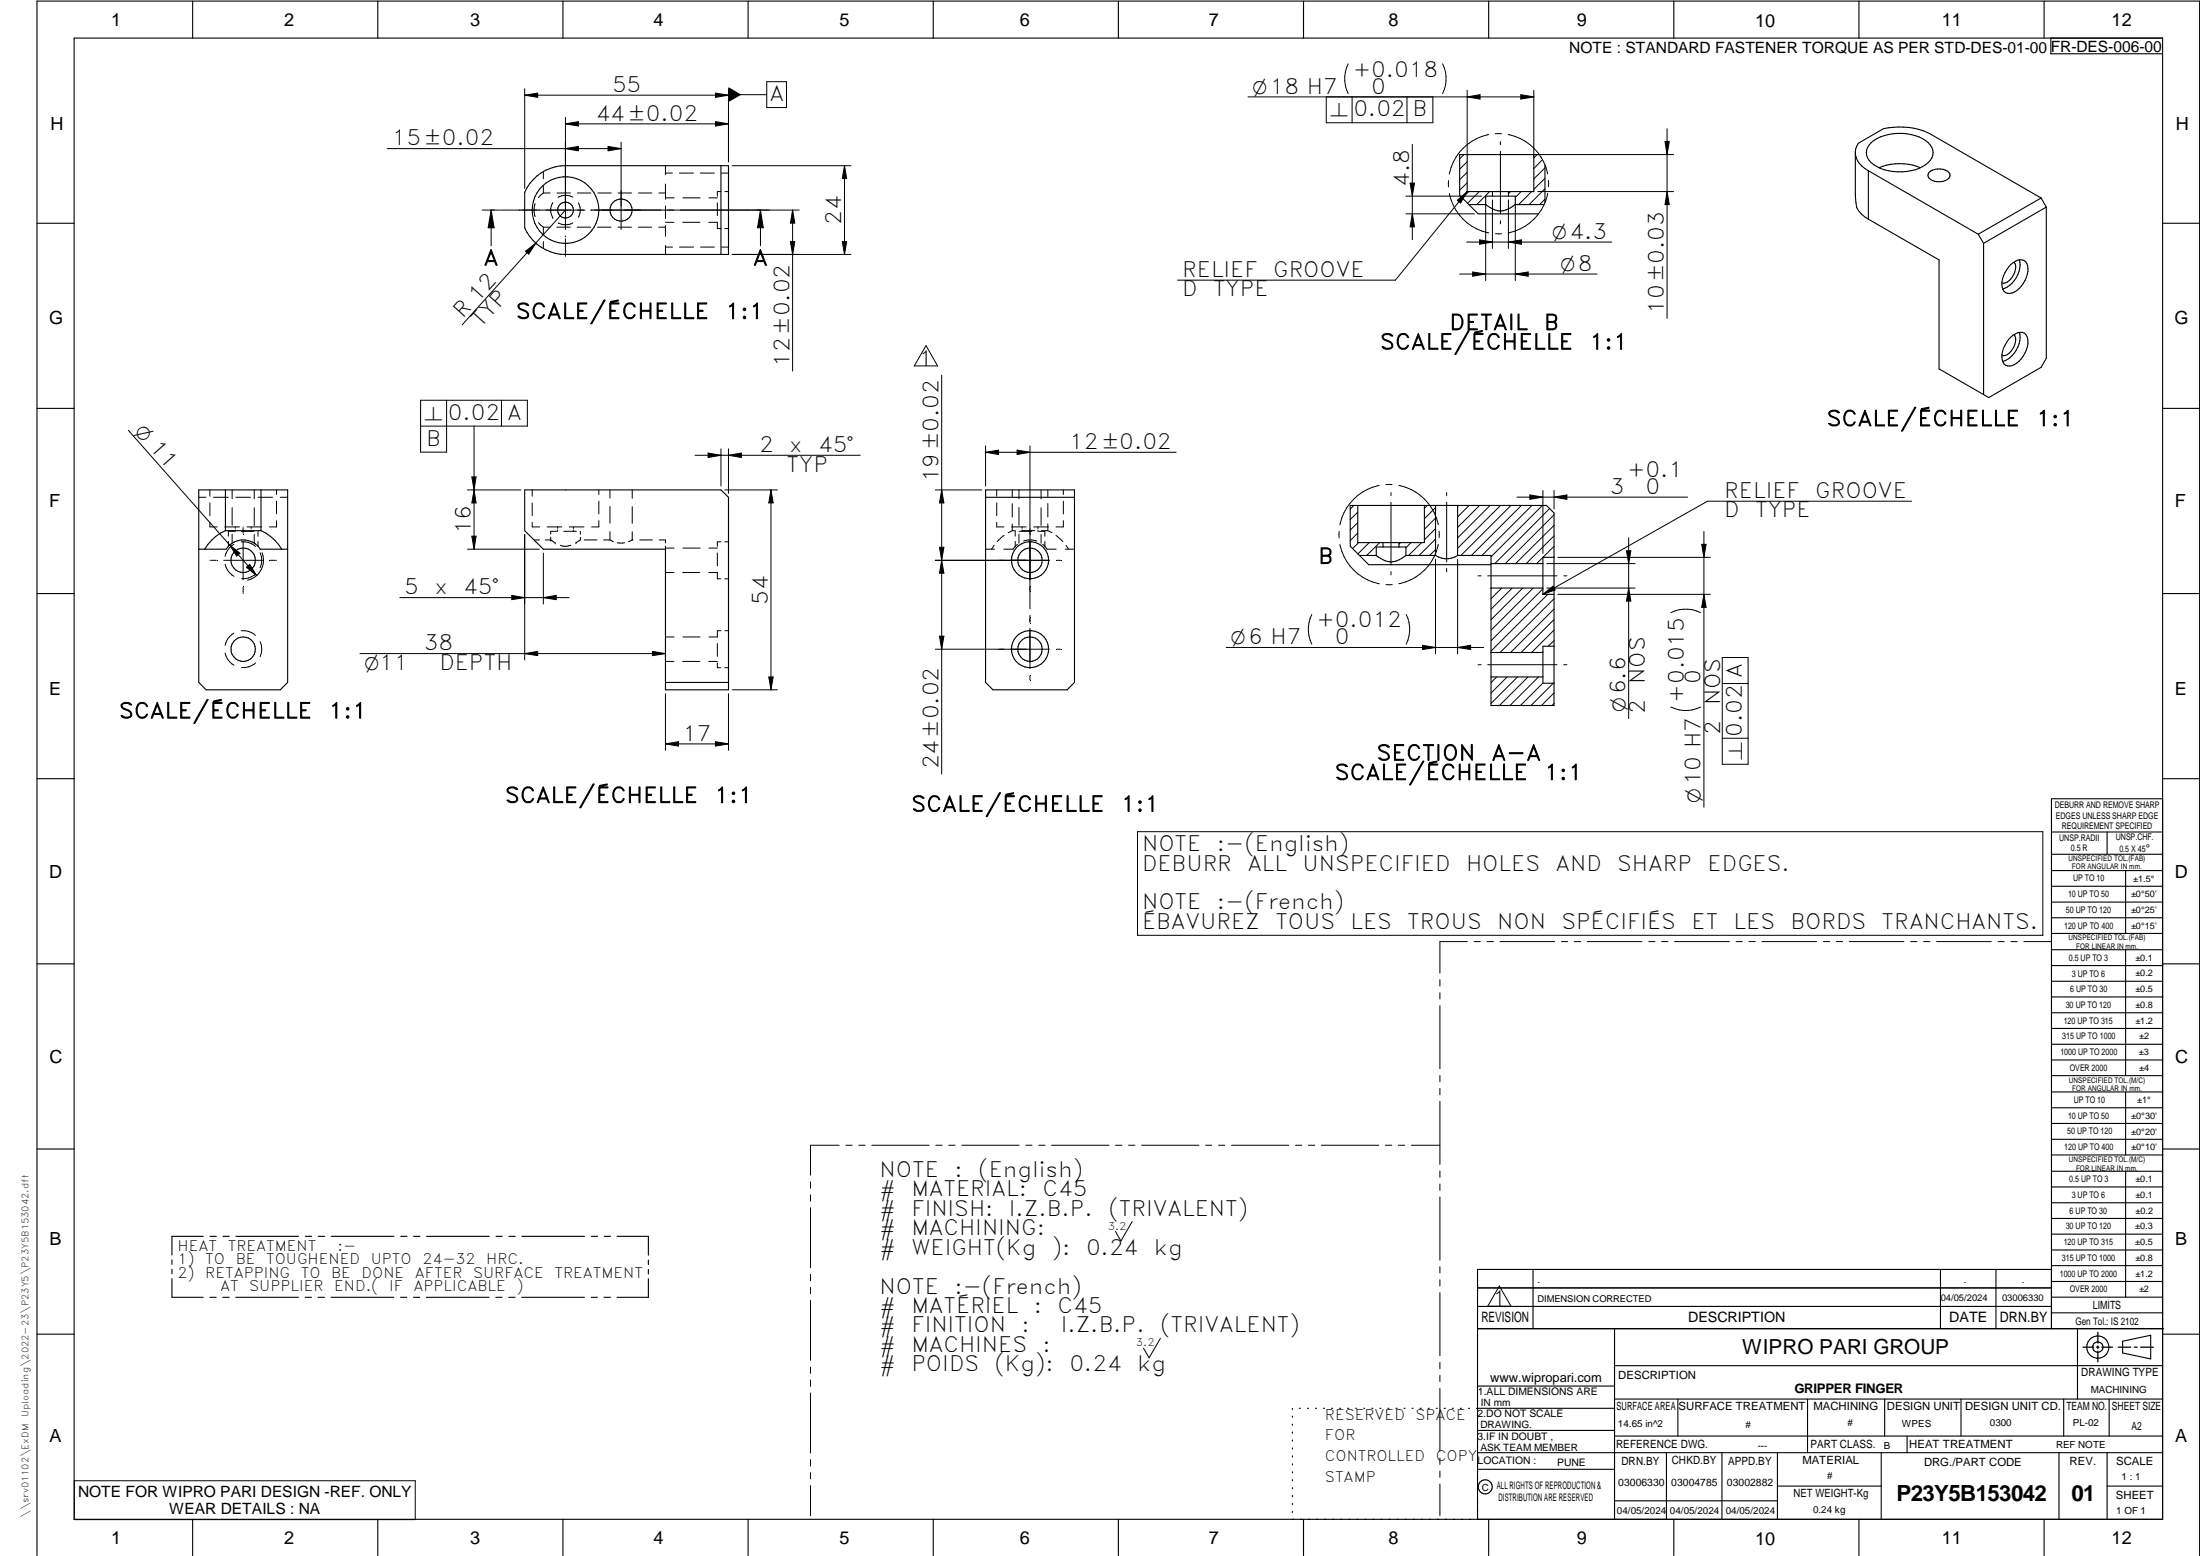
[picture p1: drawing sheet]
<svg xmlns="http://www.w3.org/2000/svg" width="594mm" height="420mm" viewBox="0 0 594 420" stroke-linecap="round" stroke-linejoin="round" font-family="sans-serif">
<g fill="none" stroke="#000" stroke-width=".3">
<path d="M20 10.3h564v400h-564zM52 .3v10M102 .3v10M152 .3v10M202 .3v10M252 .3v10M302 .3v10M352 .3v10M402 .3v10M452 .3v10M502 .3v10M552 .3v10"/>
<path d="M553.8 10.3v4.2h30.2M505.3 38.5a13.1 13.1 0 0 1 15.4 0 3.6 3.6 0 0 1-.7 6 13.7 13.7 0 0 1-14 0 3.6 3.6 0 0 1-.7-6zM144 48.5a11.7 11.7 0 0 1 8.7-3.8h44v24h-44a12 12 0 0 1-11-7.2v-9.6l1.4-2.4zM194.7 44.7v24M396.7 55.2h4.5M401.2 55.2v-2.2h8v2.2M403 51.7v1.3M407.3 51.7v1.3M409.2 55.2l-.1 .1a5.4 5.4 0 0 1-7.8 0l-.1-.1M409.2 55.2h7.7M414.2 41.7v10h-18v-10M415.7 41.7h-21.5v11l5 5h16.3"/>
<path d="M417.2 44.5v10.2M501 41.2v11l.2 2.6a5.4 5.4 0 0 0 3.3 4.4M504.5 46.1a5.3 5.3 0 0 1-3.1-6.6l.4-.8 6.8-3.9a18.7 18.7 0 0 1 12.9 1.5l29.7 17.2M504.5 46.1l29.7 17.1M504.5 46.1v13.1M507.4 45.3a14.6 14.6 0 0 1 11.2 0M520.9 46.5a4.3 4.3 0 0 1 5.3 0 1.39 1.39 0 0 1-.9 2.3 3.8 3.8 0 0 1-4.6-1v-.9zM551.2 53.5l1.4 2.4M551.2 53.5l-17 9.7M552.6 55.9v40.8l-1.4 2.5-14.2 8.2-13.4-7.8v-29.4l-19.1-11M552.6 55.9l-17 9.8M10 60.3h10"/>
<path d="M534.2 63.2l1.4 2.5M535.6 65.7v40.9M543 71.5a2.94 2.94 0 0 1 4-.8 5.2 5.2 0 0 1-.7 5.8 4.9 4.9 0 0 1-4.2 2.7 2.54 2.54 0 0 1-1.5-3l.8-2.5zM543.8 70.8a3.9 3.9 0 0 1-.8 4.5 2.57 2.57 0 0 1-2.4 1.1M545.3 70.1a7 7 0 0 1-4.5 7.9M584 60.3h10M543 91.1a2.94 2.94 0 0 1 4-.8 5.2 5.2 0 0 1-.7 5.8 4.9 4.9 0 0 1-4.2 2.7 2.54 2.54 0 0 1-1.5-3 8.7 8.7 0 0 1 2.4-4.7zM543.8 90.4a3.9 3.9 0 0 1-.8 4.5 2.57 2.57 0 0 1-2.4 1.1M545.3 89.7a6.9 6.9 0 0 1-4.5 7.9M10 110.3h10M584 110.3h10M53.7 132.3h24v52l-2 2h-20l-2-2z"/>
<path d="M60.9 132.3v11M70.5 132.3v11M141.7 132.3h53l2 2v52h-17v-38h-33l-5-5zM266.1 134.3h24M266.1 132.3h24v52l-1.9 2h-20.1l-2-2zM384.6 136.5v10h-18v-10M387.6 136.5v13.5M393.6 136.5v13.5M53.7 148.3h7.4a5.4 5.4 0 0 1 9.2 0h7.4M60.9 143.3h9.6M60.9 143.3a11.9 11.9 0 0 0-5.6 5M70.5 143.3a12.4 12.4 0 0 1 5.6 5"/>
<path d="M367.1 150h4.5M371.6 150a5.5 5.5 0 0 0 8 0M373.5 146.5v1.2M377.8 146.5v1.2M379.6 150v-2.3h-8v2.3M379.6 150h8M387.6 150a5.4 5.4 0 0 0 6 0M393.6 150h9v40.5h17v-52l-2-2h-53v11l5 5h33M402.6 158.8h14M402.6 152.2h14M419.6 150.5h-3v10h3M10 160.3h10"/>
<path d="M402.6 176.2h14M419.6 174.5h-3v10h3M584 160.3h10M179.7 184.3h17M402.6 182.8h14M10 210.3h10M584 215.7h-30v143.1M584 210.3h10M554 224.7h30M554 230.7h30M554 235.1h30M554 239.3h30"/>
<path d="M569 224.7v6M574 235.1v17M554 243.6h30M554 247.8h30M554 252.1h30M554 256.5h30M574 256.5v33.9M10 260.3h10M554 260.7h30M554 265h30M554 269.2h30M554 273.5h30"/>
<path d="M554 277.7h30M584 260.3h10M554 282h30M554 286.2h30M554 290.4h30M554 294.9h30M554 299.1h30M574 294.9v17M10 310.3h10M554 303.4h30M554 307.6h30M554 311.9h30"/>
<path d="M554 316.3h30M574 316.3v34M584 310.3h10M54.9 333.8h-8.5v5.1M56.7 333.8h1.7M60.2 333.8h1.7M63.7 333.8h16.9M82.5 333.8h1.7M85.9 333.8h1.8M89.4 333.8h17M108.2 333.8h1.7M111.7 333.8h1.7"/>
<path d="M115.2 333.8h16.9M133.9 333.8h1.7M137.4 333.8h1.7M140.9 333.8h17M159.7 333.8h1.7M163.1 333.8h1.8M166.7 333.8h8.4v5.1M554 320.5h30M554 324.8h30M554 329h30M554 333.2h30M554 337.5h30"/>
<path d="M46.4 340.2v1.2M46.4 342.7v1.3M46.4 345.3v5h8.5M56.7 350.3h1.7M60.1 350.3h1.8M63.7 350.3h16.9M82.4 350.3h1.7M85.9 350.3h1.7M89.4 350.3h16.9M108.2 350.3h1.6M111.6 350.3h1.8M115.1 350.3h17"/>
<path d="M133.9 350.3h1.7M137.4 350.3h1.7M140.9 350.3h16.9M159.6 350.3h1.7M163.1 350.3h1.7M175.1 345.3v5h-8.5M175.1 340.2v1.3M175.1 342.8v1.2M399 358.8h185.2M399 352.8h155M399 347.8h155M414 342.8v16"/>
<path d="M436 358.8v51.5M524 342.8v16M539 342.8v16M554 341.8h30M554 346h30M554 350.3h30M554 354.5h30M554 342.8h-155v67.5M561 358.8v19M10 360.3h10M399 374.3h37M436 377.8h148"/>
<path d="M453.1 377.8v10M488.1 377.8v14.5M508.9 377.8v10M529.5 377.8v10M557.3 377.8v10M569.5 377.8v10M573.2 362.2l7.6-1.6v6.3l-7.6-1.6zM584 368.8h-148M584 360.3h10M349 380.3v.3M349 382.4v.3M349 384.6v.3"/>
<path d="M349 386.7v.3M349 388.8v.3M349 391v.3M349 393.1v.3M349 395.3v.3M349 397.4v.3M349 399.5v.3M350.9 380.3h.2M353.1 380.3h.2M355.2 380.3h.3M357.4 380.3h.3M359.6 380.3h.3"/>
<path d="M361.7 380.3h.3M363.9 380.3h.3M366.1 380.3h.3M368.3 380.3h.2M370.4 380.3h.3M372.6 380.3h.3M374.8 380.3h.3M376.9 380.3h.4M379.1 380.3h.3M381.3 380.3h.3M383.4 380.3h.4M385.6 380.3h.3"/>
<path d="M387.8 380.3h.3M390 380.3h.3M392.2 380.3h.3M394.3 380.3h.3M396.5 380.3h.3M398.7 380.3h37.3M399 396.7h37M399 392.3h185M399 386.2h37M436 387.8h148M450 392.3v18M465 392.3v18"/>
<path d="M480 392.3v18M508 392.3v18M515 387.8v4.5M556 392.3v18M569 392.3v18M52 410.3v9.7M102 410.3v9.7M152 410.3v9.7M202 410.3v9.7M252 410.3v9.7M302 410.3v9.7M349 401.7v.3"/>
<path d="M349 403.8v.4M349 406v.3M349 408.1v.3M352 410.3v9.7M402 410.3v9.7M436 405.3h44M452 410.3v9.7M480 401.3h28M502 410.3v9.7M552 410.3v9.7M569 401.3h15M10 420v-419.7h584v419.7"/>
<circle cx="152.7" cy="56.7" r="9"/>
<circle cx="152.7" cy="56.7" r="2.14"/>
<circle cx="167.7" cy="56.7" r="3"/>
<circle cx="65.7" cy="151.3" r="3.3"/>
<circle cx="278.1" cy="151.3" r="3.3"/>
<circle cx="278.2" cy="151.3" r="5"/>
<circle cx="65.7" cy="175.3" r="3.3"/>
<circle cx="278.1" cy="175.3" r="3.3"/>
<circle cx="278.2" cy="175.3" r="5"/>
<circle cx="566.5" cy="363.7" r="1.39"/>
<circle cx="566.5" cy="363.8" r="3"/>
<circle cx="401.1" cy="401.5" r="1.9"/>
</g>
<g fill="none" stroke="#000" stroke-width=".27">
<path d="M364.1 17.2a9 9 0 0 0 0 8.1M389.5 17.2a9 9 0 0 1 0 8.1M141.7 24v26.9M141.7 25.7h55M141.7 25.7l3.5-.6v1.2zM152.7 33.4h44M152.7 31.7v30.3M152.7 33.4l3.5-.5v1.1zM164.2 39.5l3.5 .6-3.5 .6zM167.7 38.4v23.6M193.2 25.1l3.5 .6-3.5 .6zM193.2 32.9l3.5 .5-3.5 .6z"/>
<path d="M196.7 24v19.7M196.7 25.6h10.3M207 22.1h5.4v6.9h-5.4zM337 26.2h77.2M365.1 26.2v6.9M379.9 26.2v6.9M381.4 39v25.7M386.9 26.2v6.9h-28.8v-6.9M396.2 26.2l3.5-.6v1.2zM396.2 24.4v17.4M402 36.3a13.7 13.7 0 0 0-10.6 10.7M405.2 38.2v.9"/>
<path d="M405.5 36.1h-1.7M407.2 36.3a13.5 13.5 0 0 1 10.7 10.6M410.7 25.6l3.5 .6-3.5 .6zM414.2 24.4v17.9M449.6 38.2h1.2l-.6 3.5zM450.2 34.8v51.2M104.6 40.1h63.1M130.2 56.7h4.8M132.6 56.7l.8 4.8h-1.6zM132.6 56.7v9.7M144.5 55a4.9 4.9 0 0 0 0 3.5M146.7 46.3v2"/>
<path d="M146.7 50.2v1.9M146.7 52.1h1.8M146.7 52.1l-1.3 1.2M149.2 54.8h.1M149.2 54.8a3.8 3.8 0 0 0 0 3.9M149.3 58.7h.1M150.4 52.1h3.6M152.7 40.1l3.5-.6v1.2zM152.7 56.7l-27.9 31M154.7 53.3a4 4 0 0 0-4 0M155.9 52.1h3.6M156.2 54.7a3.8 3.8 0 0 1 0 4"/>
<path d="M157.9 56.7h-22.7M159.5 56.7h56.3M161.4 52.1h3.7M166.9 52.1h3.7M172.4 52.1h3.6M177.9 52.1h1.8M179.7 44.7v2.5M179.7 49.7v4.1M179.7 46.7h1.9M179.7 55.6v3.5M179.7 53.4h2.3M183.5 46.7h3.7"/>
<path d="M184.4 53.4h4.7M189.1 46.7h3.8M191.4 53.4h2.3M193.7 54.8v3.4M194.7 51.7h-1v1.3M194.8 46.7h1.9M195.7 51.7h1M197.7 44.7h32.1M205.4 56.7l.7 4.8h-1.6zM205.4 56.7v9.7M214 56.7l.6 3.5h-1.2zM214 56.7v43.5"/>
<path d="M228 44.7l.6 3.5h-1.1zM228 44.7v24M379.6 53h20.5M379.6 57.7h18.5M380.8 49.4h1.2l-.6 3.6zM381.4 57.7l.6 3.6h-1.2zM391.2 48.8v1.7M391.4 52.2a13.5 13.5 0 0 0 10.6 10.7M393.5 54.1l2.7-2.4-1.8 3.1zM395.3 41.7l-1.1 1.2M396.2 49.4l-2 2M396.2 51.7l-19.4 23.9h-58.8"/>
<path d="M396.2 43.7l-2 2M396.2 46.5l-2 2M396.6 51.7l-1.7 1.8M399.5 51.7l-3.2 3.2M401.2 55.2v20.6M402.2 51.7l-3.4 3.5M403 54v13.1M405.2 40.9v16.9M405.2 59.6v.9M407.3 54v13.1M407.9 51.7l-.6 .6M409.2 55.2v20.6"/>
<path d="M410.8 51.7l-1.6 1.6M413.6 51.7l-3.5 3.5M415.1 41.7l-.9 1M415.2 51.7h36.7M415.2 41.7h36.7M416.5 43.1l-2.3 2.4M417.2 51l-4.3 4.2M417.2 45.3l-3 3M417.2 48.1l-3 3M417.2 53.8l-1.5 1.4M417.9 52.2a13.4 13.4 0 0 1-10.6 10.7M418.1 48.7v1.7"/>
<path d="M450.2 51.7l.6 3.5h-1.2zM141.9 67.9l2.8-2.2-1.9 2.9zM145.4 60.1l1.3 1.2M146.7 61.3v1.9M146.7 65.2v1.9M146.7 61.3h1.8M150.4 61.3h3.6M150.7 60.2a4 4 0 0 0 4 0M152.7 63.7v.2M152.7 64.5v4M152.7 69v.2M155.9 61.3h3.6"/>
<path d="M161.4 61.3h3.6M166.9 61.3h3.6M172.4 61.3h3.6M177.9 61.3h1.8M179.7 66.3v2.4M179.7 60.9v2.9M179.7 66.7h1.9M179.7 60h2.3M183.5 66.7h3.8M184.4 60h4.6M189.2 66.7h3.7M191.4 60h2.3v1.7h.9"/>
<path d="M194.9 66.7h1.8M195.7 61.7h1M197.7 68.7h32.1M213.4 65.2h1.2l-.6 3.5zM227.5 65.2h1.1l-.6 3.5zM394.2 74h37M396 65.4h39.2M397.7 73.4l3.5 .6-3.5 .6zM399.5 64.8l3.5 .6-3.5 .6zM403.8 63.1h1.7M407.3 65.4l3.5-.6v1.2zM409.2 74l3.5-.6v1.2z"/>
<path d="M250.1 93.3l3.1 5.5h-6.3zM34.7 116.2l34.6 39.2M120.6 108.1v14h-7v-14h28.8v7h-28.8M128 115.1v33.2M135.4 108.1v7M254.3 101.3v107.7M53.7 134.3h1.9M56.7 132.3v1.7M56.7 135.8v3.4M57.7 134.3h3.9M62.7 132.3v2.4M62.7 137.1v4.7"/>
<path d="M63.7 134.3h3.9M68.7 132.3v2.4M68.7 137.1v4.8M69.7 134.3h3.9M74.7 132.3v1.2M74.7 135.3v3.5M75.7 134.3h2M126.2 132.3h14.5M127.4 128.8h1.2l-.6 3.5zM128 132.3l.6 3.5h-1.2zM143.7 132.3v1.7M143.7 135.8v3.4"/>
<path d="M161.7 132.3v1.2M161.7 135.3v3.5M164.7 132.3v2.2M164.7 136.8v4.5M170.7 132.3v2.2M170.7 136.8v4.5M187.7 122.9h44.6M191.2 122.3l3.5 .6-3.5 .6zM194.7 121.2v10M195.7 132.3h14.2M196.7 121.2v12M196.7 122.9l3.5-.6v1.2z"/>
<path d="M208.2 132.3l.6 3.5h-1.2zM208.2 132.3v54M252.6 132.3h12.5M254.3 132.3l.6 3.5h-1.2zM266.1 122.1l3.6-.6v1.2zM266.1 120.4v10.8M266.1 122.1h51.5M269.1 132.3v1.7M269.1 135.8v3.4M273.3 132.3v1.8M273.3 136v3.6M274.7 121.5l3.4 .6-3.4 .6z"/>
<path d="M275.2 132.3v2.4M275.2 137.1v4.8M278.1 120.4v44M281.1 132.3v2.4M281.1 137.1v4.8M282.9 132.3v1.8M282.9 136v3.6M287.1 132.3v1.2M287.1 135.3v3.5M365.6 136.5l-1 1M366.6 138.3l-2 2M372.4 131.1a13.5 13.5 0 0 0-10.6 10.6"/>
<path d="M374.2 130.9h1.7M375.6 133v.8M375.6 135.6v17M377.7 131.1a13.4 13.4 0 0 1 10.7 10.6M385.4 136.5l-.8 .7M387.6 137.1l-3 3M387.6 139.9l-3 3M390.6 133v.8M390.6 135.6v16.1M393.9 136.5l-.3 .2M396.7 136.5l-3.1 3.1M399.5 136.5l-5.9 5.9"/>
<path d="M402.4 136.5l-8.8 8.7M405.2 136.5l-11.6 11.5M408 136.5l-13.5 13.5M409.6 134.2h46.1M410.8 136.5l-13.5 13.5M413.1 133.6l3.5 .6-3.5 .6zM413.7 136.5l-13.5 13.5M416.5 136.5l-13.9 13.9M416.6 132.5v16.9M418.5 137.3l-14.9 14.9M419.6 134.2l3.5-.6v1.2zM419.6 132.5v5"/>
<path d="M419.6 139l-13.1 13.2M516.2 135.3h-55.1l-44.5 25.2M56.7 151.3h.1M56.7 141.1v1.2h2M57 151.3h1.4M60.4 151.3h10.5M60.7 142.3h4M60.8 152.4a4.9 4.9 0 0 0 2.4 3.2M61.7 146.2v1.3M62 147.2l2.8 2.2-.9 .8zM62.7 144.3v2.4M63.2 147a4.8 4.8 0 0 0-2.4 3.2"/>
<path d="M63.4 143.5h-1.7v1.3M63.5 142.3v.4M63.5 143.1v.4M65.1 146.3h.1a4.7 4.7 0 0 1 3.8 1.3M65.2 143.5h3.4M65.7 142.3v.1M65.7 142.6v1.4M65.7 146v10.5M65.7 158.6v1.4M66.5 153.2l.9-.8 1.9 3zM66.7 142.3h4M67.8 142.3v.4"/>
<path d="M67.8 143.1v.4M68.7 144.3v2.4M69 155a4.9 4.9 0 0 1-3.8 1.3M69.7 143.5v1.3M69.7 146.2v1.3M70.2 149.3a4.6 4.6 0 0 1 0 4M70.8 149.2a5.6 5.6 0 0 1-4 7.5M72.9 151.3h1.5M74.6 151.3h.1M74.7 140.6v1.7h-2M126.2 148.3h19.5M127.4 144.8h1.2l-.6 3.5z"/>
<path d="M141.7 144.4v33.8M143.7 141.1v1.2h2M144.2 145.8h1.5M146.7 149.4v13.7M147.2 145.8h1.5M147.7 142.3h4M148.7 145v.8M148.7 145.8l1.2 .8M148.7 145.8h.1M149.9 146.6h.1M150.4 143.5h-1.7v.7M150.6 142.3v.4"/>
<path d="M150.6 143.1v.4M152.2 143.5h3.5M153.7 142.3h4M154.1 147.2l-1.4 .3-1.4-.3M154.8 142.3v.4M154.8 143.1v.4M155.5 146.6h.1M156.7 145.1v.7l-1.2 .8M156.7 143.5v.8M157.7 145.8h3.5M161.7 140.6v1.7h-1.9M163 145.8h1.7"/>
<path d="M164.7 145.8l.9 .5M164.7 143.6v2.2M168.7 146.6h-2M170.7 145.8h.2M170.7 143.6v2.2l-1 .5M172.8 145.8h3.4M178 145.8h1.7v.8M179.7 147.5v.8M179.7 154.6h2.3M179.7 148h2.3M184.4 154.6h4.6M184.4 148h4.7"/>
<path d="M191.4 154.6h2.3M191.4 148h2.3M193.7 149.3v3.5M193.7 154.6v1.7h.9M194.7 146.3h-1v1.2M195.7 156.3h1M195.7 146.3h1M252.6 151.3h30.8M253.7 147.8h1.2l-.6 3.5zM254.3 151.3l.6 3.5h-1.2zM266.1 148.3h2.5M268.5 147.2l-.7 1.1"/>
<path d="M269.1 141.1v1.2h2M271.1 144.6l-1.8 1.6M273.1 142.3h4M273.3 143.3l-1.1 .5M273.3 143.3h.9M273.3 141.5v1.8M274.1 147.5l-.5 .8h-2.5M274.1 143.5v1.3M274.1 146.2v1.3M274.8 147l-.7 .5M275.2 144.3v2.4M275.2 143.5h3.4"/>
<path d="M276 143.3h3.4M276 142.3v.4M276 143.1v.4M279.1 142.3h4M279.9 146.1a5.1 5.1 0 0 0-3.5 0M280.3 142.3v.4M280.3 143.1v.4M280.5 143.5h1.6v1.3M281.1 144.3v2.4M281.2 143.3h1.7M281.6 147l.5 .5M282.1 147.5l.6 .8h2.5"/>
<path d="M282.1 146.2v1.3M282.9 143.3l1.1 .5M282.9 141.4v1.9M285.2 144.6l1.8 1.7M285.4 151.3h1M287.1 140.6v1.7h-1.9M287.7 148.3h2.4M287.9 147.3l.6 1M361.6 143.5v1.7M361.8 147a13.7 13.7 0 0 0 10.7 10.6M366.6 143.9l-2 2.1M366.6 141.1l-2 2"/>
<path d="M366.9 146.5l-1.7 1.6M369.7 146.5l-3 3.1M372.6 146.5l-3.5 3.5M374.3 157.9h1.7M375.6 154.3v.9M378.2 146.5l-.4 .4M381 146.5l-1.4 1.4M383.9 146.5l-3.5 3.5M387.6 151v25.6M387.6 145.6l-4.4 4.4M387.6 142.7l-3 3.1M387.6 148.4l-1.6 1.6"/>
<path d="M388.4 147a13.4 13.4 0 0 1-10.7 10.6M388.6 143.5v1.7M390.6 153.5v.9M393.6 151v25.6M399.1 155.5h.9M401.7 155.5h18.7M402.7 158.8l-.1 .1M405.5 158.8l-2.9 2.9M408.3 158.8l-5.7 5.7M411.2 158.8l-8.6 8.5M414 158.8l-11.4 11.4M416.6 159l-14 14"/>
<path d="M417.7 152.2h23.8M417.7 158.8h23.8M419.6 141.9l-10.3 10.3M419.6 147.5l-4.7 4.7M419.6 144.7l-7.5 7.5M419.6 150.3l-.1 .2M420.7 150.5h41.1M422.3 155.5h.8M439.2 148.7h1.2l-.6 3.5zM439.8 158.8l.6 3.5h-1.2zM439.8 145.2v48.8M459.5 147h1.2l-.6 3.5z"/>
<path d="M460.1 143.5v74.5M60.8 176.4a4.9 4.9 0 0 0 2.4 3.2M63.2 171a4.8 4.8 0 0 0-2.4 3.2M65.1 170.3h.1a4.7 4.7 0 0 1 3.8 1.3M65.7 160.2v.1M69 179a4.9 4.9 0 0 1-3.8 1.3M70.2 173.3a4.6 4.6 0 0 1 0 4M97.2 176.5h82.5M107.9 161.4h45.8M138.2 160.8l3.5 .6-3.5 .5zM141.7 176.5l3.5-.6v1.1zM146.7 161.4l3.5-.6v1.1z"/>
<path d="M176.2 175.9l3.5 .6-3.5 .5zM179.7 178.6h2.3M179.7 172h2.3M184.4 178.6h4.6M184.4 172h4.7M191.4 178.6h2.3M193.7 173.8v3.4M193.7 179v1.3h.9M194.7 170.3h-1v1.7h-2.3M195.7 170.3h1M253.7 171.8h1.2l-.6 3.5zM278.1 166.2v1.9"/>
<path d="M278.1 169.7v10.9M283.4 175.3h-30.8M285.4 175.3h1M331.1 174.8h69.5M354.2 165.9a9 9 0 0 0 0 8M379.7 165.9a9 9 0 0 1 0 8M384.1 174.2l3.5 .6-3.5 .6zM393.6 174.8l3.5-.6v1.2zM399.1 179.5h.9M401.7 179.5h18.7M416.6 160.5l2.8-2.2 .5 1zM416.6 176l-.2 .2"/>
<path d="M418 160.5l-15.4 15.3M419.6 173l-1.5 1.5M419.6 170.1l-6 6.1M419.6 161.7l-14.5 14.5M419.6 164.5l-11.7 11.7M419.6 167.3l-8.8 8.9M420.7 160.5h41.1M422.3 179.5h.8M459.2 165.4a9 9 0 0 0-8 0M460.1 160.5l.6 3.5h-1.2zM465.1 177.5h7v28.9h-7zM179.7 187.3v15.3"/>
<path d="M195.7 180.3h1M196.7 187.3v15.3M197.7 186.3h12.2M207.6 182.8h1.2l-.6 3.5zM278.1 182.5v1.1M404.1 182.8l-1.5 1.5M407 182.8l-4.4 4.4M409.8 182.8l-7.2 7.1M412.6 182.8l-7.7 7.7M415.5 182.8l-7.8 7.7M416.6 184.4l-6 6.1M419.4 184.5l-6 6"/>
<path d="M419.6 189.9l-.5 .6M419.6 187.1l-3.3 3.4M459.2 190.9a9 9 0 0 1-8 0M465.1 199.3h7M465.1 184.6h7M179.7 200.9h17M179.7 200.9l3.5-.6v1.2zM193.2 200.3l3.5 .6-3.5 .6zM307.2 224.6h244.4v28h-244.4zM396.2 254.3h-7.4v8.5M398.1 254.3h1.6M401.5 254.3h1.8"/>
<path d="M405 254.3h14.8M421.6 254.3h1.7M425.1 254.3h1.7M428.6 254.3h14.8M445.2 254.3h1.7M448.7 254.3h1.7M452.2 254.3h14.8M468.8 254.3h1.7M472.3 254.3h1.7M475.8 254.3h14.8M492.4 254.3h1.7M495.8 254.3h1.8"/>
<path d="M499.4 254.3h14.7M516 254.3h1.6M519.4 254.3h1.8M522.9 254.3h14.8M539.5 254.3h1.7M543 254.3h1.7M546.5 254.3h7.4M388.8 264.5v1.8M388.8 268.1v1.6M388.8 271.6v17M388.8 290.4v1.7M388.8 293.9v1.7"/>
<path d="M388.8 297.4v17M218.9 319.2v1.6M226.6 309.2h-7.7v8.1M228.4 309.2h1.7M231.9 309.2h1.7M235.4 309.2h15.5M252.7 309.2h1.7M256.2 309.2h1.7M259.7 309.2h15.5M277 309.2h1.7M280.5 309.2h1.7M284 309.2h15.5"/>
<path d="M301.2 309.2h1.8M304.8 309.2h1.7M308.3 309.2h15.5M325.5 309.2h1.7M329.1 309.2h1.6M332.6 309.2h15.4M349.8 309.2h1.7M353.3 309.2h1.7M356.8 309.2h15.5M374.1 309.2h1.7M377.6 309.2h1.7M381.1 309.2h7.7"/>
<path d="M388.8 316.2v1.7M388.8 319.7v1.7M218.9 322.6v1.8M218.9 326.1v16.2M305.7 329.9l-3 5.2-1.5-2.6M388.8 323.2v17.1M218.9 344.1v1.8M218.9 347.6v1.7M218.9 351.2v16.1M388.8 342.1v1.6M388.8 345.6v1.7M388.8 349v17.1"/>
<path d="M404.9 347.3l3.1 5.4h-6.3zM218.9 369.1v1.7M218.9 372.6v1.8M218.9 376.1v16.2M313.3 361.4l-3 5.2-1.5-2.6M388.8 367.9v1.7M388.8 371.4v1.7M388.8 374.9v17M20.1 399.8h92v10.5h-92zM218.9 394.1v1.8M218.9 397.6v1.7M388.8 393.7v1.7"/>
<path d="M388.8 397.2v1.7M218.9 401.2v8.1M388.8 400.7v8.6"/>
</g>
<path d="M566.5 359.7v3M562.5 363.8h2.9M566.1 363.8h.7M566.5 363.4v.7M566.5 364.9v2.8M567.6 363.8h2.9M572 363.8h3.4M576.3 363.8h.8M578 363.8h3.5" fill="none" stroke="#000" stroke-width=".34"/>
<g fill="#000">
<path d="M141.7 25.7l3.5-.6v1.2zM152.7 33.4l3.5-.5v1.1zM152.7 40.1l3.5-.6v1.2zM164.2 39.5l3.5 .6-3.5 .6zM193.2 25.1l3.5 .6-3.5 .6zM193.2 32.9l3.5 .5-3.5 .6zM196.7 23.5l3.5 2.1-3.5 2zM396.2 26.2l3.5-.6v1.2zM410.7 25.6l3.5 .6-3.5 .6zM449.6 38.2h1.2l-.6 3.5zM228 44.7l.6 3.5h-1.1zM380.8 49.4h1.2l-.6 3.6z"/>
<path d="M393.5 54.1l2.7-2.4-1.8 3.1zM450.2 51.7l.6 3.5h-1.2zM132.6 56.7l.8 4.8h-1.6zM141.9 67.9l2.8-2.2-1.9 2.9zM205.4 56.7l.7 4.8h-1.6zM213.4 65.2h1.2l-.6 3.5zM214 56.7l.6 3.5h-1.2zM227.5 65.2h1.1l-.6 3.5zM381.4 57.7l.6 3.6h-1.2zM397.7 73.4l3.5 .6-3.5 .6zM399.5 64.8l3.5 .6-3.5 .6zM407.3 65.4l3.5-.6v1.2z"/>
<path d="M409.2 74l3.5-.6v1.2zM128 132.3l.6 3.5h-1.2zM127.4 128.8h1.2l-.6 3.5zM191.2 122.3l3.5 .6-3.5 .6zM196.7 122.9l3.5-.6v1.2zM208.2 132.3l.6 3.5h-1.2zM254.3 132.3l.6 3.5h-1.2zM266.1 122.1l3.6-.6v1.2zM274.7 121.5l3.4 .6-3.4 .6zM413.1 133.6l3.5 .6-3.5 .6zM419.6 134.2l3.5-.6v1.2zM62 147.2l2.8 2.2-.9 .8z"/>
<path d="M66.5 153.2l.9-.8 1.9 3zM127.4 144.8h1.2l-.6 3.5zM253.7 147.8h1.2l-.6 3.5zM254.3 151.3l.6 3.5h-1.2zM416.6 160.5l2.8-2.2 .5 1zM439.2 148.7h1.2l-.6 3.5zM459.5 147h1.2l-.6 3.5zM138.2 160.8l3.5 .6-3.5 .5zM141.7 176.5l3.5-.6v1.1zM146.7 161.4l3.5-.6v1.1zM176.2 175.9l3.5 .6-3.5 .5zM253.7 171.8h1.2l-.6 3.5z"/>
<path d="M384.1 174.2l3.5 .6-3.5 .6zM393.6 174.8l3.5-.6v1.2zM439.8 158.8l.6 3.5h-1.2zM460.1 160.5l.6 3.5h-1.2zM207.6 182.8h1.2l-.6 3.5zM179.7 200.9l3.5-.6v1.2zM193.2 200.3l3.5 .6-3.5 .6z"/>
</g>
<g font-size="6">
<text x="512.1" y="405.2">P23Y5B153042</text>
<text x="559.4" y="405.2">01</text>
</g>
<g font-size="5.7">
<text x="365.3" y="20.7">+0.018</text>
<text x="165.3" y="24.8">55</text>
<text x="207.8" y="27.3">A</text>
<text x="370.3" y="25.3">0</text>
<text x="160.9" y="32.6">44±0.02</text>
<text x="365.5" y="31.4">0.02 B</text>
<text x="105.8" y="39.2">15±0.02</text>
<text x="380.5" y="50.4" transform="rotate(-90 380.5 50.4)">4.8</text>
<text x="227.2" y="60.7" transform="rotate(-90 227.2 60.7)">24</text>
<text x="130.6" y="71.6">A</text>
<text x="203.3" y="71.6">A</text>
<text x="319.2" y="74.8">RELIEF</text>
<text x="343.8" y="74.8">GROOVE</text>
<text x="319.2" y="80">D</text>
<text x="327.6" y="80">TYPE</text>
<text x="125" y="86.2" transform="rotate(-48 125 86.2)">R 12</text>
<text x="129.8" y="88.7" transform="rotate(-48 129.8 88.7)">TYP</text>
<text x="139.3" y="86.1">SCALE/ÉCHELLE</text>
<text x="195.8" y="86.1">1:1</text>
<text x="391.4" y="89.1">DETAIL</text>
<text x="416.9" y="89.1">B</text>
<text x="449.3" y="84.8" transform="rotate(-90 449.3 84.8)">10±0.03</text>
<text x="372.7" y="94.3">SCALE/ÉCHELLE</text>
<text x="429.2" y="94.3">1:1</text>
<text x="213.2" y="99" transform="rotate(-90 213.2 99)">12±0.02</text>
<text x="248.1" y="98.7">1</text>
<text x="120.9" y="113.3">0.02 A</text>
<text x="493.3" y="115">SCALE/ÉCHELLE</text>
<text x="549.8" y="115">1:1</text>
<text x="40.2" y="121.1" transform="rotate(49 40.2 121.1)">11</text>
<text x="115.1" y="120.3">B</text>
<text x="205" y="122.1">2</text>
<text x="213.1" y="122.1">x</text>
<text x="220.9" y="122.1">45°</text>
<text x="288.7" y="121.2">12±0.02</text>
<text x="212.4" y="127.3">TYP</text>
<text x="253.4" y="130.2" transform="rotate(-90 253.4 130.2)">19±0.02</text>
<text x="439.4" y="128.8">+0.1</text>
<text x="434.7" y="133.3">3</text>
<text x="444.3" y="133.3">0</text>
<text x="465.6" y="134.5">RELIEF</text>
<text x="490.2" y="134.5">GROOVE</text>
<text x="465.6" y="139.7">D</text>
<text x="474" y="139.7">TYPE</text>
<text x="127.1" y="144.2" transform="rotate(-90 127.1 144.2)">16</text>
<text x="356" y="152.2">B</text>
<text x="109.2" y="160.5">5</text>
<text x="117.3" y="160.5">x</text>
<text x="125.1" y="160.5">45°</text>
<text x="207.3" y="163.2" transform="rotate(-90 207.3 163.2)">54</text>
<text x="355.5" y="169.4">+0.012</text>
<text x="360.4" y="173.9">0</text>
<text x="114.5" y="175.6">38</text>
<text x="118.7" y="180.8">DEPTH</text>
<text x="444.2" y="184.7" transform="rotate(-90 444.2 184.7)">NOS</text>
<text x="459.2" y="184.7" transform="rotate(-90 459.2 184.7)">0</text>
<text x="454.7" y="189.7" transform="rotate(-90 454.7 189.7)">+0.015</text>
<text x="464.5" y="190.5" transform="rotate(-90 464.5 190.5)">NOS</text>
<text x="32.1" y="193.9">SCALE/ÉCHELLE</text>
<text x="88.7" y="193.9">1:1</text>
<text x="444.2" y="192.8" transform="rotate(-90 444.2 192.8)">2</text>
<text x="184.3" y="200">17</text>
<text x="464.5" y="198.6" transform="rotate(-90 464.5 198.6)">2</text>
<text x="470.3" y="199" transform="rotate(-90 470.3 199)">0.02 A</text>
<text x="253.4" y="207.8" transform="rotate(-90 253.4 207.8)">24±0.02</text>
<text x="371.7" y="205.3">SECTION</text>
<text x="402.7" y="205.3">A-A</text>
<text x="360.4" y="210.6">SCALE/ÉCHELLE</text>
<text x="417" y="210.6">1:1</text>
<text x="136.3" y="216.7">SCALE/ÉCHELLE</text>
<text x="192.9" y="216.7">1:1</text>
<text x="246.1" y="219.1">SCALE/ÉCHELLE</text>
<text x="302.7" y="219.1">1:1</text>
<text x="308.4" y="229.8">NOTE</text>
<text x="328.6" y="229.8">:-(English)</text>
<text x="308.4" y="235.1">DEBURR</text>
<text x="336.8" y="235.1">ALL</text>
<text x="351.7" y="235.1">UNSPECIFIED</text>
<text x="395.9" y="235.1">HOLES</text>
<text x="420" y="235.1">AND</text>
<text x="436.7" y="235.1">SHARP</text>
<text x="461.1" y="235.1">EDGES.</text>
<text x="308.4" y="245.6">NOTE</text>
<text x="328.6" y="245.6">:-(French)</text>
<text x="308.4" y="250.8">ÉBAVUREZ</text>
<text x="344.4" y="250.8">TOUS</text>
<text x="364.7" y="250.8">LES</text>
<text x="380" y="250.8">TROUS</text>
<text x="404.3" y="250.8">NON</text>
<text x="421.7" y="250.8">SPÉCIFIÉS</text>
<text x="456.7" y="250.8">ET</text>
<text x="468.1" y="250.8">LES</text>
<text x="483.5" y="250.8">BORDS</text>
<text x="508.1" y="250.8">TRANCHANTS.</text>
<text x="237.5" y="317.8">NOTE</text>
<text x="257.7" y="317.8">:</text>
<text x="264.1" y="317.8">(English)</text>
<text x="237.5" y="323">#</text>
<text x="246.1" y="323">MATERIAL:</text>
<text x="281.5" y="323">C45</text>
<text x="237.5" y="328.3">#</text>
<text x="246.1" y="328.3">FINISH:</text>
<text x="272.4" y="328.3">I.Z.B.P.</text>
<text x="299.3" y="328.3">(TRIVALENT)</text>
<text x="237.5" y="333.5">#</text>
<text x="246.1" y="333.5">MACHINING:</text>
<text x="237.5" y="338.8">#</text>
<text x="246.1" y="338.8">WEIGHT(Kg</text>
<text x="284" y="338.8">):</text>
<text x="293.3" y="338.8">0.24</text>
<text x="311.6" y="338.8">kg</text>
<text x="237.5" y="349.3">NOTE</text>
<text x="257.7" y="349.3">:-(French)</text>
<text x="402.9" y="352.6">1</text>
<text x="237.5" y="354.5">#</text>
<text x="237.5" y="359.8">#</text>
<text x="246.1" y="354.5">MATÉRIEL</text>
<text x="246.1" y="359.8">FINITION</text>
<text x="275.8" y="359.8">:</text>
<text x="279.2" y="354.5">:</text>
<text x="285.6" y="354.5">C45</text>
<text x="286.4" y="359.8">I.Z.B.P.</text>
<text x="313.3" y="359.8">(TRIVALENT)</text>
<text x="237.5" y="365">#</text>
<text x="246.1" y="365">MACHINES</text>
<text x="281.5" y="365">:</text>
<text x="237.5" y="370.3">#</text>
<text x="246.1" y="370.3">POIDS</text>
<text x="268.5" y="370.3">(Kg):</text>
<text x="288.8" y="370.3">0.24</text>
<text x="307.1" y="370.3">kg</text>
</g>
<text font-size="5.6" x="470.5" y="365.5">WIPRO PARI GROUP</text>
<g font-size="5.4">
<text x="338.2" y="25.3">O18 H7</text>
<text x="359.2" y="31.4">n</text>
<text x="419.1" y="64.5">O4.3</text>
<text x="421.4" y="73.2">O8</text>
<text x="114.7" y="113.3">n</text>
<text x="36.1" y="116.5" transform="rotate(48 36.1 116.5)">O</text>
<text x="332.4" y="173.9">O6 H7</text>
<text x="98.4" y="180.8">O11</text>
<text x="438.9" y="192.2" transform="rotate(-90 438.9 192.2)">O6.6</text>
<text x="470.3" y="205.3" transform="rotate(-90 470.3 205.3)">n</text>
<text x="459.2" y="216.7" transform="rotate(-90 459.2 216.7)">O10 H7</text>
</g>
<g font-size="4.9">
<text x="30" y="6.9">1</text>
<text x="76.7" y="6.9">2</text>
<text x="127" y="6.9">3</text>
<text x="176.5" y="6.9">4</text>
<text x="226.7" y="6.9">5</text>
<text x="275.4" y="6.9">6</text>
<text x="326.4" y="6.9">7</text>
<text x="375" y="6.9">8</text>
<text x="425.8" y="6.9">9</text>
<text x="473.9" y="7.3">10</text>
<text x="524.3" y="6.9">11</text>
<text x="570.2" y="6.9">12</text>
<text x="13.6" y="35.1">H</text>
<text x="587.6" y="35.1">H</text>
<text x="13.2" y="87.5">G</text>
<text x="587.2" y="87.5">G</text>
<text x="13.2" y="137">F</text>
<text x="587.2" y="137">F</text>
<text x="13.2" y="187.6">E</text>
<text x="587.2" y="187.6">E</text>
<text x="13.2" y="237">D</text>
<text x="587.2" y="237">D</text>
<text x="13.4" y="287.1">C</text>
<text x="587.4" y="287.1">C</text>
<text x="13.4" y="336.2">B</text>
<text x="587.4" y="336.2">B</text>
<text x="13.4" y="389.3">A</text>
<text x="587.4" y="389.3">A</text>
<text x="30" y="416.9">1</text>
<text x="76.7" y="416.9">2</text>
<text x="127" y="416.9">3</text>
<text x="176.5" y="416.9">4</text>
<text x="226.7" y="416.9">5</text>
<text x="275.4" y="416.9">6</text>
<text x="326.4" y="416.9">7</text>
<text x="375" y="416.9">8</text>
<text x="425.8" y="416.9">9</text>
<text x="473.9" y="417.3">10</text>
<text x="524.3" y="416.9">11</text>
<text x="570.2" y="416.9">12</text>
</g>
<g font-size="4.2">
<text x="423.7" y="14.3">NOTE : STANDARD FASTENER TORQUE AS PER STD-DES-01-00</text>
<text x="553.8" y="14">FR-DES-006-00</text>
<text x="21.1" y="404.3">NOTE FOR WIPRO PARI DESIGN -REF. ONLY</text>
<text x="45.7" y="408.8">WEAR DETAILS : NA</text>
</g>
<g font-size="3.9">
<text x="48" y="337.8">HEAT</text>
<text x="48" y="341.4">1)</text>
<text x="55.4" y="341.4">TO</text>
<text x="61.5" y="337.8">TREATMENT</text>
<text x="63.7" y="341.4">BE</text>
<text x="71.9" y="341.4">TOUGHENED</text>
<text x="91.1" y="337.8">:-</text>
<text x="100.1" y="341.4">UPTO</text>
<text x="114.1" y="341.4">24-32</text>
<text x="131.3" y="341.4">HRC.</text>
<text x="48" y="345">2)</text>
<text x="55.4" y="345">RETAPPING</text>
<text x="81.2" y="345">TO</text>
<text x="89.4" y="345">BE</text>
<text x="97.6" y="345">DONE</text>
<text x="112" y="345">AFTER</text>
<text x="127.7" y="345">SURFACE</text>
<text x="149.7" y="345">TREATMENT</text>
<text x="59.4" y="348.6">AT</text>
<text x="67.3" y="348.6">SUPPLIER</text>
<text x="90.2" y="348.6">END.(</text>
<text x="105.1" y="348.6">IF</text>
<text x="111.7" y="348.6">APPLICABLE</text>
<text x="139.4" y="348.6">)</text>
<text x="400" y="357.1">REVISION</text>
<text x="455.9" y="357.1">DESCRIPTION</text>
<text x="526.4" y="357.1">DATE</text>
<text x="540" y="357.1">DRN.BY</text>
<text x="357.8" y="383.3">RESERVED</text>
<text x="382.3" y="383.3">SPACE</text>
<text x="357.8" y="388.9">FOR</text>
<text x="357.8" y="394.5">CONTROLLED</text>
<text x="387.8" y="394.5">COPY</text>
<text x="357.8" y="400">STAMP</text>
</g>
<text font-size="3.6" x="484.5" y="376.1">GRIPPER FINGER</text>
<text font-size="3.5" x="402.4" y="373.3">www.wipropari.com</text>
<g font-size="3.1">
<text x="565.1" y="353.5">LIMITS</text>
<text x="562" y="371.7">DRAWING TYPE</text>
<text x="437" y="372.3">DESCRIPTION</text>
<text x="436.5" y="380.8">SURFACE AREA</text>
<text x="453.3" y="380.8">SURFACE TREATMENT</text>
<text x="489.7" y="380.8">MACHINING</text>
<text x="509.5" y="380.8">DESIGN UNIT</text>
<text x="530.6" y="380.8">DESIGN UNIT CD.</text>
<text x="558" y="380.6">TEAM NO.</text>
<text x="570.3" y="380.7">SHEET SIZE</text>
<text x="575.6" y="386.1">A2</text>
<text x="436.4" y="391.1">REFERENCE DWG.</text>
<text x="437.8" y="395.5">DRN.BY</text>
<text x="451.4" y="395.4">CHKD.BY</text>
<text x="466.6" y="395.5">APPD.BY</text>
<text x="486.7" y="395.4">MATERIAL</text>
<text x="488.9" y="390.9">PART CLASS.</text>
<text x="515.6" y="390.9">HEAT TREATMENT</text>
<text x="519.6" y="395.9">DRG./PART CODE</text>
<text x="558.9" y="395.5">REV.</text>
<text x="571.4" y="395.6">SCALE</text>
<text x="484.3" y="404.2">NET WEIGHT-Kg</text>
<text x="571.4" y="404.7">SHEET</text>
</g>
<text font-size="3" x="579.5" y="230.1">°</text>
<g font-size="2.8">
<text x="299.1" y="332.1">3.2</text>
<text x="560.4" y="357.7">Gen Tol.: IS 2102</text>
<text x="306.7" y="363.6">3.2</text>
<text x="399.1" y="376.6">1.ALL DIMENSIONS ARE</text>
<text x="399" y="382.7">2.DO NOT SCALE</text>
<text x="399" y="388.7">3.IF IN DOUBT ,</text>
<text x="399" y="395.4">LOCATION :</text>
<text x="420.5" y="396">PUNE</text>
<text x="404.2" y="402">ALL RIGHTS OF REPRODUCTION &amp;</text>
<text x="437" y="401.2">03006330</text>
<text x="451.3" y="401.2">03004785</text>
<text x="466.3" y="401.2">03002882</text>
<text x="404.7" y="405.4">DISTRIBUTION ARE RESERVED</text>
</g>
<g font-size="2.7">
<text x="564.6" y="376.2">MACHINING</text>
<text x="399.9" y="379.7">IN mm</text>
<text x="399.7" y="385.7">DRAWING.</text>
<text x="436.9" y="385.4">14.65 in^2</text>
<text x="471.4" y="385.5">#</text>
<text x="498.9" y="385">#</text>
<text x="513.6" y="385.3">WPES</text>
<text x="537.3" y="385.1">0300</text>
<text x="559.7" y="385.1">PL-02</text>
<text x="399.7" y="391.8">ASK TEAM MEMBER</text>
<text x="474.6" y="391.2">---</text>
<text x="508.7" y="391.2">B</text>
<text x="555.2" y="391.1">REF NOTE</text>
<text x="493.4" y="399.5">#</text>
<text x="572.8" y="399.7">1 : 1</text>
<text x="400.1" y="402.5">C</text>
<text x="436.6" y="408.7">04/05/2024</text>
<text x="450.9" y="408.8">04/05/2024</text>
<text x="466" y="408.9">04/05/2024</text>
<text x="489.6" y="408.5">0.24 kg</text>
<text x="571.4" y="408.7">1 OF 1</text>
</g>
<g font-size="2.5">
<text x="554.9" y="218.3">DEBURR AND REMOVE SHARP</text>
<text x="555.2" y="221">EDGES UNLESS SHARP EDGE</text>
<text x="556.1" y="227.1">UNSP.RADII</text>
<text x="556.8" y="223.8">REQUIREMENT SPECIFIED</text>
<text x="571.4" y="226.9">UNSP.CHF.</text>
<text x="559.2" y="229.9">0.5 R</text>
<text x="572.3" y="230.1">0.5 X 45</text>
<text x="559.8" y="238">UP TO 10</text>
<text x="576.1" y="238.1">±1.5°</text>
<text x="558.5" y="242.2">10 UP TO 50</text>
<text x="575.5" y="242.3">±0°50'</text>
<text x="557.4" y="250.7">120 UP TO 400</text>
<text x="557.9" y="246.5">50 UP TO 120</text>
<text x="575.5" y="250.7">±0°15'</text>
<text x="575.5" y="246.5">±0°25'</text>
<text x="558.7" y="259.4">0.5 UP TO 3</text>
<text x="559.5" y="263.7">3 UP TO 6</text>
<text x="576.6" y="263.6">±0.2</text>
<text x="576.6" y="259.4">±0.1</text>
<text x="559" y="267.9">6 UP TO 30</text>
<text x="576.6" y="267.9">±0.5</text>
<text x="557.8" y="272.2">30 UP TO 120</text>
<text x="576.6" y="272.2">±0.8</text>
<text x="556.9" y="280.7">315 UP TO 1000</text>
<text x="557.3" y="276.4">120 UP TO 315</text>
<text x="576.6" y="276.4">±1.2</text>
<text x="577.7" y="280.7">±2</text>
<text x="556.4" y="284.9">1000 UP TO 2000</text>
<text x="577.6" y="284.9">±3</text>
<text x="558.9" y="289.2">OVER 2000</text>
<text x="577.7" y="289.3">±4</text>
<text x="560" y="297.9">UP TO 10</text>
<text x="577.1" y="297.9">±1°</text>
<text x="558.5" y="302.1">10 UP TO 50</text>
<text x="575.5" y="302.1">±0°30'</text>
<text x="557.4" y="310.6">120 UP TO 400</text>
<text x="558.2" y="306.3">50 UP TO 120</text>
<text x="575.5" y="310.6">±0°10'</text>
<text x="575.5" y="306.4">±0°20'</text>
<text x="558.8" y="319.2">0.5 UP TO 3</text>
<text x="559.4" y="323.4">3 UP TO 6</text>
<text x="576.6" y="319.2">±0.1</text>
<text x="576.6" y="323.5">±0.1</text>
<text x="558.9" y="327.7">6 UP TO 30</text>
<text x="576.7" y="327.7">±0.2</text>
<text x="557.8" y="332">30 UP TO 120</text>
<text x="576.6" y="332">±0.3</text>
<text x="556.8" y="340.5">315 UP TO 1000</text>
<text x="557.3" y="336.3">120 UP TO 315</text>
<text x="576.6" y="336.3">±0.5</text>
<text x="576.6" y="340.5">±0.8</text>
<text x="415.2" y="346.4">.</text>
<text x="530.3" y="346.5">.</text>
<text x="545.9" y="346.4">.</text>
<text x="556.2" y="344.7">1000 UP TO 2000</text>
<text x="576.6" y="344.7">±1.2</text>
<text x="415.2" y="351.5">DIMENSION CORRECTED</text>
<text x="524.1" y="351.3">04/05/2024</text>
<text x="540.6" y="351.4">03006330</text>
<text x="558.9" y="349">OVER 2000</text>
<text x="577.6" y="349">±2</text>
</g>
<g font-size="2.4">
<text x="7.7" y="382.7" transform="rotate(-90 7.7 382.7)">Uploading\2022-23\P23Y5\P23Y5B153042.dft</text>
<text x="7.7" y="409.8" transform="rotate(-90 7.7 409.8)">\\srv01102\ExDM</text>
</g>
<g font-size="2.1">
<text x="558.5" y="232.4">UNSPECIFIED TOL.(FAB)</text>
<text x="559.5" y="234.7">FOR ANGULAR IN mm.</text>
<text x="558.6" y="253.9">UNSPECIFIED TOL.(FAB)</text>
<text x="560.7" y="256.3">FOR LINEAR IN mm.</text>
<text x="558.7" y="292.3">UNSPECIFIED TOL.(M/C)</text>
<text x="559.6" y="294.7">FOR ANGULAR IN mm.</text>
<text x="558.7" y="313.7">UNSPECIFIED TOL.(M/C)</text>
<text x="560.6" y="316.1">FOR LINEAR IN mm.</text>
</g>
</svg>
